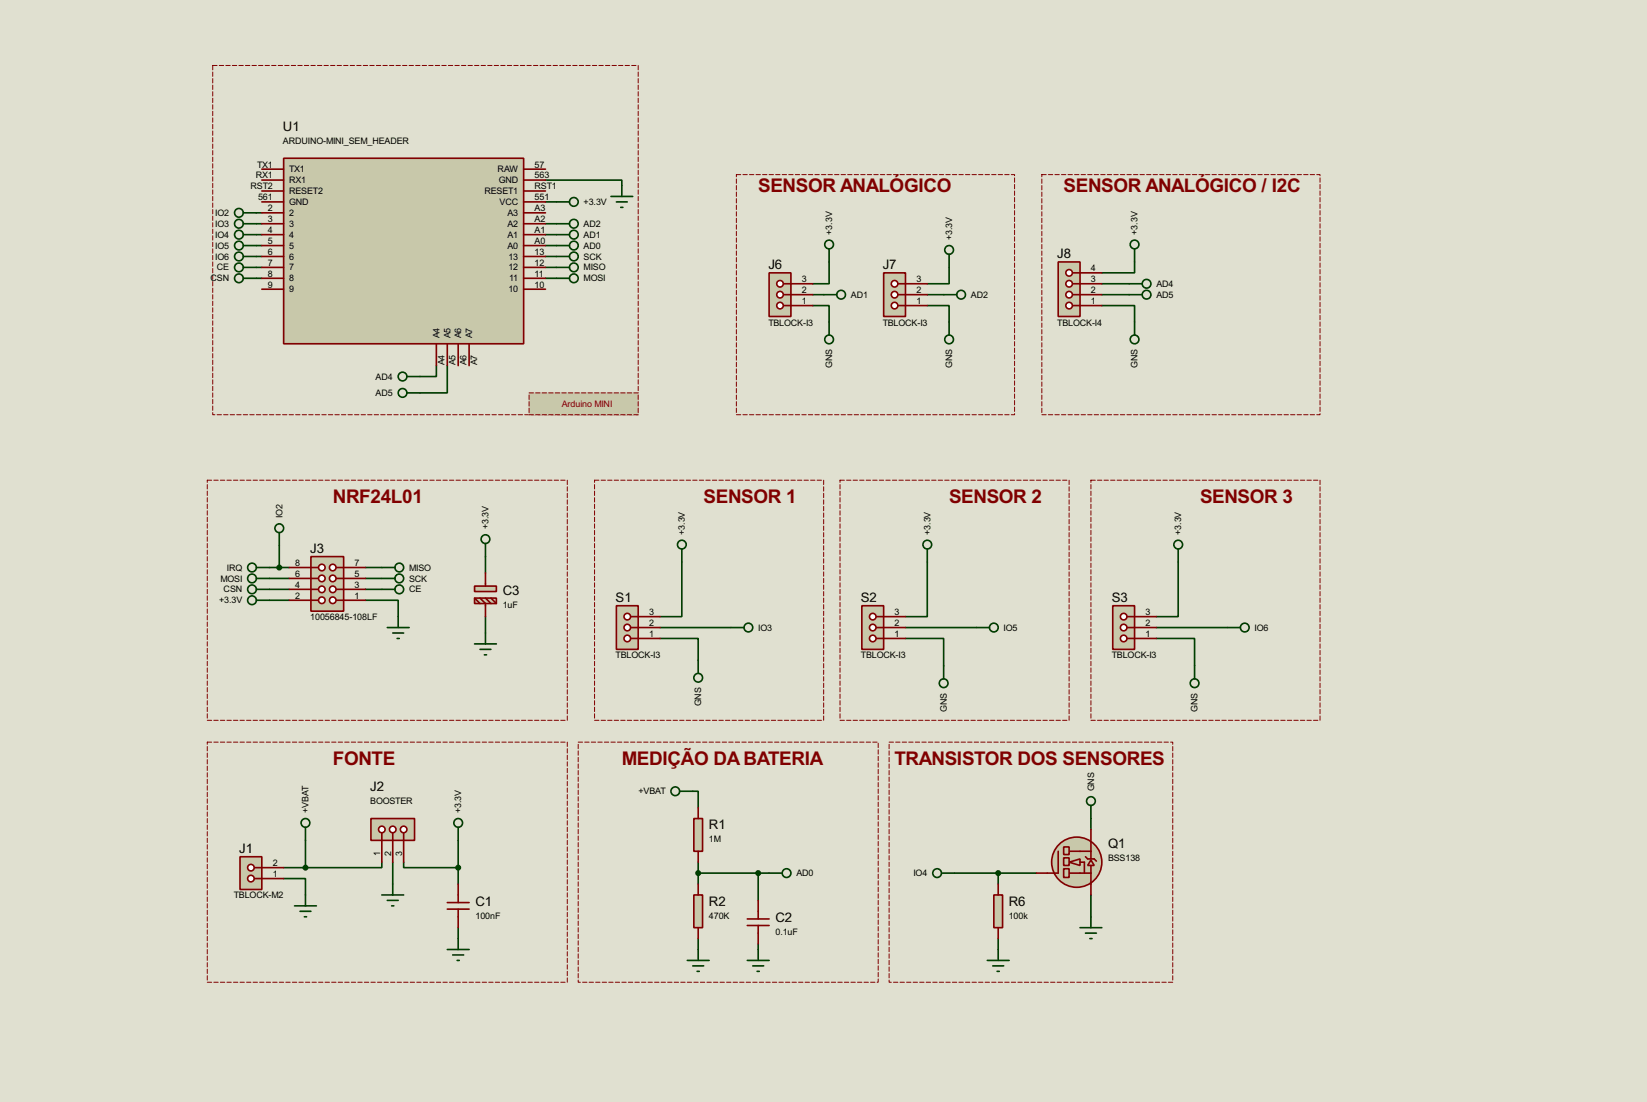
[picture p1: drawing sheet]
<svg xmlns="http://www.w3.org/2000/svg" width="383mm" height="256mm" viewBox="0 0 383 256" stroke-linecap="round" stroke-linejoin="round" font-family="sans-serif">
<path d="M0 0h383.5v256.5h-383.5z" fill="#e0e0d0"/>
<g fill="none" stroke="#004000" stroke-width=".38">
<path d="M59.7 57.1h1.3M59.7 59.7h1.3M59.7 49.5h1.3M59.7 52.1h1.3M59.7 54.6h1.3M127 41.9h17.8v1.3M127 57.1h2.5M127 59.7h2.5M127 52.1h2.5M127 54.6h2.5M127 47h2.5M59.7 62.2h1.3"/>
<path d="M59.7 64.8h1.3M127 62.2h2.5M127 64.8h2.5M189.2 71.1h3.8v3.8M189.2 68.6h2.6M193 61v5h-3.8M215.9 71.1h5.1v3.8M215.9 68.6h3.8M221 62.2v3.8h-5.1M256.5 71.1h7.7v3.8M256.5 68.6h6.4M256.5 66h6.4"/>
<path d="M264.2 61v2.5h-7.7M101.6 85.1v2.5h-3.8M104.1 85.1v6.3h-6.3M62.7 137.2h4.6M62.7 134.6h4.6M62.7 132.1h4.6M62.7 139.7h4.6M65 127v5.1M85.1 139.7h7.6v3.8M85.1 137.2h3.8M85.1 134.6h3.8M85.1 132.1h3.8"/>
<path d="M113 129.5v3.8M158.7 130.8v12.7h-5M215.9 130.8v12.7h-5.1M274.3 130.8v12.7h-5.1M113 143.5v3.8M153.7 148.6h8.9v5.1M153.7 146h16.5M210.8 148.6h8.9v6.3M210.8 146h16.5M269.2 148.6h8.9v6.3M269.2 146h16.5M71.1 195.6v6.3"/>
<path d="M106.7 195.6v10.1M161.3 184.1h1.3v3.9M254 190.5v2.5M66 204.5h5.1v3.8M66 201.9h5.1M88.9 200.7v1.2h-17.8M91.4 200.7v5M94 200.7v1.2h12.7M106.7 215.9v2.5M162.6 200.7v5M162.6 218.4v2.6M162.6 203.2h16.5"/>
<path d="M176.5 203.2v6.3M176.5 219.7v1.3M222.2 203.2h19.1M232.4 203.2v2.5M232.4 218.4v2.6M254 208.3v5.1"/>
</g>
<path d="M48.3 172.7h83.8v55.9h-83.8z" fill="none" stroke="#e0e0d0" stroke-width=".23"/>
<path d="M48.3 172.7h83.8v55.9h-83.8z" fill="none" stroke="#800000" stroke-width=".23" stroke-dasharray="1 .5"/>
<path d="M55.9 199.4h5.1v7.6h-5.1z" fill="#c8c8aa" stroke="#800000" stroke-width=".38"/>
<path d="M59.2 204.5h1.8" fill="none" stroke="#800000" stroke-width=".38"/>
<circle cx="58.4" cy="204.5" r=".76" fill="#feffff" stroke="#800000" stroke-width=".38"/>
<path d="M59.2 201.9h1.8" fill="none" stroke="#800000" stroke-width=".38"/>
<circle cx="58.4" cy="201.9" r=".76" fill="#feffff" stroke="#800000" stroke-width=".38"/>
<path d="M61 204.5h5M61 201.9h5" fill="none" stroke="#800000" stroke-width=".38"/>
<path d="M68.6 210.8h5.1M69.8 212.1h2.6M70.9 213.4h.5M71.1 208.3v2.5" fill="none" stroke="#004000" stroke-width=".38"/>
<path d="M161.5 190.5h2.1v7.6h-2.1z" fill="#c8c8aa" stroke="#800000" stroke-width=".38"/>
<path d="M162.6 188v2.5M162.6 198.1v2.6" fill="none" stroke="#800000" stroke-width=".38"/>
<path d="M161.5 208.3h2.1v7.6h-2.1z" fill="#c8c8aa" stroke="#800000" stroke-width=".38"/>
<path d="M162.6 205.7v2.6M162.6 215.9v2.5" fill="none" stroke="#800000" stroke-width=".38"/>
<path d="M160 223.5h5.1M161.3 224.8h2.5M162.3 226.1h.5M162.6 221v2.5" fill="none" stroke="#004000" stroke-width=".38"/>
<path d="M86.4 190.5h10.1v5.1h-10.1z" fill="#c8c8aa" stroke="#800000" stroke-width=".38"/>
<path d="M88.9 193.8v1.8" fill="none" stroke="#800000" stroke-width=".38"/>
<circle cx="88.9" cy="193" r=".76" fill="#feffff" stroke="#800000" stroke-width=".38"/>
<path d="M91.4 193.8v1.8" fill="none" stroke="#800000" stroke-width=".38"/>
<circle cx="91.4" cy="193" r=".76" fill="#feffff" stroke="#800000" stroke-width=".38"/>
<path d="M94 193.8v1.8" fill="none" stroke="#800000" stroke-width=".38"/>
<circle cx="94" cy="193" r=".76" fill="#feffff" stroke="#800000" stroke-width=".38"/>
<path d="M88.9 195.6v5.1M91.4 195.6v5.1M94 195.6v5.1M104.1 211.6h5.1M104.1 210.1h5.1M106.7 205.7v4.4M106.7 211.6v4.3M174 215.4h5.1M174 213.9h5.1M176.5 209.5v4.4M176.5 215.4v4.3" fill="none" stroke="#800000" stroke-width=".38"/>
<g fill="none" stroke="#004000" stroke-width=".38">
<path d="M71.1 192.5v3.1M106.7 192.5v3.1M158.2 184.1h3.1M88.9 208.3h5.1M90.2 209.5h2.5M91.2 210.8h.5M91.4 205.7v2.6M106.7 218.4v2.6M179.1 203.2h3M104.1 221h5.1M105.4 222.2h2.5M106.4 223.5h.5"/>
<path d="M174 223.5h5.1M175.3 224.8h2.5M176.3 226.1h.5M176.5 221v2.5"/>
<circle cx="71.1" cy="191.5" r="1.02"/>
<circle cx="106.7" cy="191.5" r="1.02"/>
<circle cx="157.2" cy="184.2" r="1.02"/>
<circle cx="183.1" cy="203.2" r="1.02"/>
</g>
<g fill="#004000" stroke="#004000" stroke-width=".38">
<circle cx="71.1" cy="201.9" r=".51"/>
<circle cx="106.7" cy="201.9" r=".51"/>
<circle cx="162.6" cy="203.2" r=".51"/>
<circle cx="176.5" cy="203.2" r=".51"/>
</g>
<path d="M49.5 15.2h99.1v81.3h-99.1z" fill="none" stroke="#e0e0d0" stroke-width=".23"/>
<path d="M49.5 15.2h99.1v81.3h-99.1z" fill="none" stroke="#800000" stroke-width=".23" stroke-dasharray="1 .5"/>
<g fill="#c8c8aa">
<path d="M123.2 91.4h25.4v5.1h-25.4z" fill-rule="evenodd"/>
<path d="M123.2 91.4h25.4v5.1h-25.4z" fill-rule="evenodd"/>
</g>
<path d="M123.2 91.4h25.4v5.1h-25.4z" fill="none" stroke="#c8c8aa" stroke-width=".23"/>
<path d="M123.2 91.4h25.4v5.1h-25.4zM134.6 172.7h69.9v55.9h-69.9z" fill="none" stroke="#800000" stroke-width=".23" stroke-dasharray="1 .5"/>
<path d="M134.6 172.7h69.9v55.9h-69.9z" fill="none" stroke="#e0e0d0" stroke-width=".23"/>
<path d="M72.4 129.5h7.6v12.7h-7.6z" fill="#c8c8aa" stroke="#800000" stroke-width=".38"/>
<path d="M78.2 139.7h1.8" fill="none" stroke="#800000" stroke-width=".38"/>
<circle cx="77.5" cy="139.7" r=".76" fill="#feffff" stroke="#800000" stroke-width=".38"/>
<path d="M78.2 137.2h1.8" fill="none" stroke="#800000" stroke-width=".38"/>
<circle cx="77.5" cy="137.2" r=".76" fill="#feffff" stroke="#800000" stroke-width=".38"/>
<path d="M78.2 134.6h1.8" fill="none" stroke="#800000" stroke-width=".38"/>
<circle cx="77.5" cy="134.6" r=".76" fill="#feffff" stroke="#800000" stroke-width=".38"/>
<path d="M78.2 132.1h1.8" fill="none" stroke="#800000" stroke-width=".38"/>
<circle cx="77.5" cy="132.1" r=".76" fill="#feffff" stroke="#800000" stroke-width=".38"/>
<path d="M72.4 139.7h1.8" fill="none" stroke="#800000" stroke-width=".38"/>
<circle cx="74.9" cy="139.7" r=".76" fill="#feffff" stroke="#800000" stroke-width=".38"/>
<path d="M72.4 137.2h1.8" fill="none" stroke="#800000" stroke-width=".38"/>
<circle cx="74.9" cy="137.2" r=".76" fill="#feffff" stroke="#800000" stroke-width=".38"/>
<path d="M72.4 134.6h1.8" fill="none" stroke="#800000" stroke-width=".38"/>
<circle cx="74.9" cy="134.6" r=".76" fill="#feffff" stroke="#800000" stroke-width=".38"/>
<path d="M72.4 132.1h1.8" fill="none" stroke="#800000" stroke-width=".38"/>
<circle cx="74.9" cy="132.1" r=".76" fill="#feffff" stroke="#800000" stroke-width=".38"/>
<path d="M67.3 139.7h5.1M67.3 137.2h5.1M67.3 134.6h5.1M67.3 132.1h5.1M80 139.7h5.1M80 137.2h5.1M80 134.6h5.1M80 132.1h5.1" fill="none" stroke="#800000" stroke-width=".38"/>
<path d="M48.3 111.8h83.8v55.8h-83.8z" fill="none" stroke="#e0e0d0" stroke-width=".23"/>
<path d="M48.3 111.8h83.8v55.8h-83.8z" fill="none" stroke="#800000" stroke-width=".23" stroke-dasharray="1 .5"/>
<path d="M66 36.8h55.9v43.2h-55.9z" fill="#c8c8aa" stroke="#800000" stroke-width=".38"/>
<g fill="none" stroke="#800000" stroke-width=".38">
<path d="M61 39.4h5M121.9 39.4h5.1M61 41.9h5M61 44.4h5M61 47h5M61 49.5h5M61 52.1h5M61 54.6h5M61 57.1h5M61 59.7h5M121.9 41.9h5.1M121.9 44.4h5.1"/>
<path d="M121.9 47h5.1M121.9 49.5h5.1M121.9 52.1h5.1M121.9 54.6h5.1M121.9 57.1h5.1M121.9 59.7h5.1M61 62.2h5M61 64.8h5M61 67.3h5M121.9 62.2h5.1M121.9 64.8h5.1M121.9 67.3h5.1"/>
<path d="M101.6 80v5.1M104.1 80v5.1M106.7 80v5.1M109.2 80v5.1"/>
</g>
<g fill="none" stroke="#004000" stroke-width=".38">
<path d="M129.5 57.1h3.1M129.5 59.7h3.1M142.2 45.7h5.1M143.5 47h2.5M144.5 48.3h.5M144.8 43.2v2.5M56.6 62.2h3.1M56.6 64.8h3.1M129.5 62.2h3.1M129.5 64.8h3.1M59.7 137.2h3M59.7 134.6h3"/>
<path d="M59.7 132.1h3M59.7 139.7h3M88.9 137.2h3M88.9 134.6h3M88.9 132.1h3M90.2 146h5M91.4 147.3h2.6M92.5 148.6h.5M92.7 143.5v2.5"/>
<circle cx="133.6" cy="59.7" r="1.02"/>
<circle cx="133.6" cy="57.2" r="1.02"/>
<circle cx="55.6" cy="62.2" r="1.02"/>
<circle cx="55.6" cy="64.8" r="1.02"/>
<circle cx="133.6" cy="64.8" r="1.02"/>
<circle cx="133.6" cy="62.2" r="1.02"/>
<circle cx="58.7" cy="139.7" r="1.02"/>
<circle cx="58.7" cy="137.2" r="1.02"/>
<circle cx="58.7" cy="134.6" r="1.02"/>
<circle cx="58.7" cy="132.1" r="1.02"/>
<circle cx="93" cy="137.2" r="1.02"/>
<circle cx="93" cy="134.6" r="1.02"/>
<circle cx="93" cy="132.1" r="1.02"/>
</g>
<g fill="#c8c8aa" stroke="#800000" stroke-width=".38">
<path d="M110.5 136.4h5.1v1.3h-5.1z"/>
<path d="M110.5 139.2h5.1v1.3h-5.1z"/>
</g>
<path d="M110.5 139.2l1.3 1.3M111.8 139.2l1.2 1.3v3M113 133.3v3.1M113 139.2l1.3 1.3M114.3 139.2l1.3 1.3" fill="none" stroke="#800000" stroke-width=".38"/>
<g fill="none" stroke="#004000" stroke-width=".38">
<path d="M113 126.5v3M110.5 149.9h5.1M111.8 151.1h2.5M112.8 152.4h.5M113 147.3v2.6"/>
<circle cx="113" cy="125.5" r="1.02"/>
</g>
<path d="M138.4 111.8h53.4v55.8h-53.4z" fill="none" stroke="#e0e0d0" stroke-width=".23"/>
<path d="M138.4 111.8h53.4v55.8h-53.4z" fill="none" stroke="#800000" stroke-width=".23" stroke-dasharray="1 .5"/>
<path d="M143.5 141h5.1v10.1h-5.1z" fill="#c8c8aa" stroke="#800000" stroke-width=".38"/>
<path d="M146.8 148.6h1.8" fill="none" stroke="#800000" stroke-width=".38"/>
<circle cx="146" cy="148.6" r=".76" fill="#feffff" stroke="#800000" stroke-width=".38"/>
<path d="M146.8 146h1.8" fill="none" stroke="#800000" stroke-width=".38"/>
<circle cx="146" cy="146.1" r=".76" fill="#feffff" stroke="#800000" stroke-width=".38"/>
<path d="M146.8 143.5h1.8" fill="none" stroke="#800000" stroke-width=".38"/>
<circle cx="146" cy="143.5" r=".76" fill="#feffff" stroke="#800000" stroke-width=".38"/>
<path d="M148.6 148.6h5.1M148.6 146h5.1M148.6 143.5h5.1" fill="none" stroke="#800000" stroke-width=".38"/>
<g fill="none" stroke="#004000" stroke-width=".38">
<path d="M56.6 49.5h3.1M56.6 52.1h3.1M56.6 54.6h3.1M56.6 57.1h3.1M56.6 59.7h3.1M158.7 127.8v3M170.2 146h3"/>
<circle cx="55.6" cy="57.2" r="1.02"/>
<circle cx="55.6" cy="54.6" r="1.02"/>
<circle cx="55.6" cy="59.7" r="1.02"/>
<circle cx="55.6" cy="52.1" r="1.02"/>
<circle cx="55.6" cy="49.5" r="1.02"/>
<circle cx="158.7" cy="126.7" r="1.02"/>
<circle cx="174.2" cy="146.1" r="1.02"/>
</g>
<path d="M195.6 111.8h53.3v55.8h-53.3z" fill="none" stroke="#e0e0d0" stroke-width=".23"/>
<path d="M195.6 111.8h53.3v55.8h-53.3z" fill="none" stroke="#800000" stroke-width=".23" stroke-dasharray="1 .5"/>
<path d="M200.7 141h5v10.1h-5z" fill="#c8c8aa" stroke="#800000" stroke-width=".38"/>
<path d="M204 148.6h1.7" fill="none" stroke="#800000" stroke-width=".38"/>
<circle cx="203.2" cy="148.6" r=".76" fill="#feffff" stroke="#800000" stroke-width=".38"/>
<path d="M204 146h1.7" fill="none" stroke="#800000" stroke-width=".38"/>
<circle cx="203.2" cy="146.1" r=".76" fill="#feffff" stroke="#800000" stroke-width=".38"/>
<path d="M204 143.5h1.7" fill="none" stroke="#800000" stroke-width=".38"/>
<circle cx="203.2" cy="143.5" r=".76" fill="#feffff" stroke="#800000" stroke-width=".38"/>
<path d="M205.7 148.6h5.1M205.7 146h5.1M205.7 143.5h5.1" fill="none" stroke="#800000" stroke-width=".38"/>
<g fill="none" stroke="#004000" stroke-width=".38">
<path d="M215.9 127.8v3M227.3 146h3.1"/>
<circle cx="215.9" cy="126.7" r="1.02"/>
<circle cx="231.4" cy="146.1" r="1.02"/>
</g>
<path d="M254 111.8h53.3v55.8h-53.3z" fill="none" stroke="#e0e0d0" stroke-width=".23"/>
<path d="M254 111.8h53.3v55.8h-53.3z" fill="none" stroke="#800000" stroke-width=".23" stroke-dasharray="1 .5"/>
<path d="M259.1 141h5.1v10.1h-5.1z" fill="#c8c8aa" stroke="#800000" stroke-width=".38"/>
<path d="M262.4 148.6h1.8" fill="none" stroke="#800000" stroke-width=".38"/>
<circle cx="261.6" cy="148.6" r=".76" fill="#feffff" stroke="#800000" stroke-width=".38"/>
<path d="M262.4 146h1.8" fill="none" stroke="#800000" stroke-width=".38"/>
<circle cx="261.6" cy="146.1" r=".76" fill="#feffff" stroke="#800000" stroke-width=".38"/>
<path d="M262.4 143.5h1.8" fill="none" stroke="#800000" stroke-width=".38"/>
<circle cx="261.6" cy="143.5" r=".76" fill="#feffff" stroke="#800000" stroke-width=".38"/>
<path d="M264.2 148.6h5M264.2 146h5M264.2 143.5h5" fill="none" stroke="#800000" stroke-width=".38"/>
<g fill="none" stroke="#004000" stroke-width=".38">
<path d="M274.3 127.8v3M162.6 153.7v3M219.7 154.9v3.1M278.1 154.9v3.1M285.7 146h3.1M254 187.5v3M251.5 215.9h5M252.7 217.2h2.6M253.7 218.4h.6M254 213.4v2.5"/>
<circle cx="274.3" cy="126.7" r="1.02"/>
<circle cx="162.6" cy="157.7" r="1.02"/>
<circle cx="219.7" cy="159" r="1.02"/>
<circle cx="278.1" cy="159" r="1.02"/>
<circle cx="289.8" cy="146.1" r="1.02"/>
<circle cx="254" cy="186.4" r="1.02"/>
</g>
<path d="M207 172.7h66v55.9h-66z" fill="none" stroke="#e0e0d0" stroke-width=".23"/>
<path d="M207 172.7h66v55.9h-66z" fill="none" stroke="#800000" stroke-width=".23" stroke-dasharray="1 .5"/>
<path d="M231.4 208.3h2v7.6h-2z" fill="#c8c8aa" stroke="#800000" stroke-width=".38"/>
<path d="M232.4 205.7v2.6M232.4 215.9v2.5" fill="none" stroke="#800000" stroke-width=".38"/>
<g fill="none" stroke="#004000" stroke-width=".38">
<path d="M129.5 52.1h3.1M129.5 54.6h3.1M129.5 47h3.1M193 57.9v3.1M221 59.2v3M191.8 68.6h3M193 74.9v3.1M219.7 68.6h3.1M221 74.9v3.1M219.2 203.2h3"/>
<circle cx="133.6" cy="54.6" r="1.02"/>
<circle cx="133.6" cy="47" r="1.02"/>
<circle cx="133.6" cy="52.1" r="1.02"/>
<circle cx="193" cy="56.9" r="1.02"/>
<circle cx="221" cy="58.2" r="1.02"/>
<circle cx="193" cy="79" r="1.02"/>
<circle cx="195.8" cy="68.6" r="1.02"/>
<circle cx="221" cy="79" r="1.02"/>
<circle cx="223.8" cy="68.6" r="1.02"/>
<circle cx="218.2" cy="203.2" r="1.02"/>
</g>
<path d="M171.4 40.6h64.8v55.9h-64.8z" fill="none" stroke="#e0e0d0" stroke-width=".23"/>
<path d="M171.4 40.6h64.8v55.9h-64.8z" fill="none" stroke="#800000" stroke-width=".23" stroke-dasharray="1 .5"/>
<path d="M179.1 63.5h5v10.2h-5z" fill="#c8c8aa" stroke="#800000" stroke-width=".38"/>
<path d="M182.4 71.1h1.7" fill="none" stroke="#800000" stroke-width=".38"/>
<circle cx="181.6" cy="71.1" r=".76" fill="#feffff" stroke="#800000" stroke-width=".38"/>
<path d="M182.4 68.6h1.7" fill="none" stroke="#800000" stroke-width=".38"/>
<circle cx="181.6" cy="68.6" r=".76" fill="#feffff" stroke="#800000" stroke-width=".38"/>
<path d="M182.4 66h1.7" fill="none" stroke="#800000" stroke-width=".38"/>
<circle cx="181.6" cy="66" r=".76" fill="#feffff" stroke="#800000" stroke-width=".38"/>
<path d="M184.1 71.1h5.1M184.1 68.6h5.1M184.1 66h5.1" fill="none" stroke="#800000" stroke-width=".38"/>
<path d="M205.7 63.5h5.1v10.2h-5.1z" fill="#c8c8aa" stroke="#800000" stroke-width=".38"/>
<path d="M209 71.1h1.8" fill="none" stroke="#800000" stroke-width=".38"/>
<circle cx="208.3" cy="71.1" r=".76" fill="#feffff" stroke="#800000" stroke-width=".38"/>
<path d="M209 68.6h1.8" fill="none" stroke="#800000" stroke-width=".38"/>
<circle cx="208.3" cy="68.6" r=".76" fill="#feffff" stroke="#800000" stroke-width=".38"/>
<path d="M209 66h1.8" fill="none" stroke="#800000" stroke-width=".38"/>
<circle cx="208.3" cy="66" r=".76" fill="#feffff" stroke="#800000" stroke-width=".38"/>
<path d="M210.8 71.1h5.1M210.8 68.6h5.1M210.8 66h5.1" fill="none" stroke="#800000" stroke-width=".38"/>
<g fill="none" stroke="#004000" stroke-width=".38">
<path d="M94.7 87.6h3.1"/>
<circle cx="93.7" cy="87.6" r="1.02"/>
</g>
<g fill="#c8c8aa" stroke="#800000" stroke-width=".38">
<path d="M248.9 200.7l2.6-.8v1.5z"/>
<circle cx="250.7" cy="200.7" r="5.8"/>
</g>
<path d="M246.4 198.1v5.1h-2.6M248.9 198.1h5.1M248.9 203.2h5.1M251.5 200.7h1v2.5" fill="none" stroke="#800000" stroke-width=".38"/>
<path d="M254 200.2l.8 1.2h-1.6z" fill="#c8c8aa" stroke="#800000" stroke-width=".38"/>
<path d="M252.7 199.4l.5 .5h1.6l.5 .5M254 195.8v4.1M254 201.4v4.3" fill="none" stroke="#800000" stroke-width=".38"/>
<g fill="#c8c8aa" stroke="#800000" stroke-width=".38">
<path d="M247.6 197.1h1.3v1.8h-1.3z"/>
<path d="M247.6 202.2h1.3v2h-1.3z"/>
<path d="M247.6 199.6h1.3v1.8h-1.3z"/>
</g>
<path d="M254 193v2.6M241.3 203.2h2.5M254 205.7v2.6" fill="none" stroke="#800000" stroke-width=".38"/>
<circle cx="232.4" cy="203.2" r=".51" fill="#004000" stroke="#004000" stroke-width=".38"/>
<g fill="none" stroke="#004000" stroke-width=".38">
<path d="M264.2 57.9v3.1M262.9 68.6h3M264.2 74.9v3.1M94.7 91.4h3.1M229.9 223.5h5M231.1 224.8h2.6M232.2 226.1h.5M232.4 221v2.5"/>
<circle cx="264.2" cy="56.9" r="1.02"/>
<circle cx="264.2" cy="79" r="1.02"/>
<circle cx="267" cy="68.6" r="1.02"/>
<circle cx="93.7" cy="91.4" r="1.02"/>
</g>
<path d="M242.6 40.6h64.7v55.9h-64.7z" fill="none" stroke="#e0e0d0" stroke-width=".23"/>
<path d="M242.6 40.6h64.7v55.9h-64.7z" fill="none" stroke="#800000" stroke-width=".23" stroke-dasharray="1 .5"/>
<path d="M246.4 61h5.1v12.7h-5.1z" fill="#c8c8aa" stroke="#800000" stroke-width=".38"/>
<path d="M249.7 71.1h1.8" fill="none" stroke="#800000" stroke-width=".38"/>
<circle cx="248.9" cy="71.1" r=".76" fill="#feffff" stroke="#800000" stroke-width=".38"/>
<path d="M249.7 68.6h1.8" fill="none" stroke="#800000" stroke-width=".38"/>
<circle cx="248.9" cy="68.6" r=".76" fill="#feffff" stroke="#800000" stroke-width=".38"/>
<path d="M249.7 66h1.8" fill="none" stroke="#800000" stroke-width=".38"/>
<circle cx="248.9" cy="66" r=".76" fill="#feffff" stroke="#800000" stroke-width=".38"/>
<path d="M249.7 63.5h1.8" fill="none" stroke="#800000" stroke-width=".38"/>
<circle cx="248.9" cy="63.5" r=".76" fill="#feffff" stroke="#800000" stroke-width=".38"/>
<path d="M251.5 71.1h5M251.5 68.6h5M251.5 66h5M251.5 63.5h5" fill="none" stroke="#800000" stroke-width=".38"/>
<g fill="none" stroke="#004000" stroke-width=".38">
<path d="M262.9 66h3M65 124v3"/>
<circle cx="267" cy="66" r="1.02"/>
<circle cx="65" cy="122.9" r="1.02"/>
</g>
<circle cx="65" cy="132.1" r=".51" fill="#004000" stroke="#004000" stroke-width=".38"/>
<g font-size="4.9" fill="#800000">
<text x="176.5" y="44.6">SENSOR ANALÓGICO</text>
<text x="247.6" y="44.6">SENSOR ANALÓGICO / I2C</text>
<text x="77.5" y="117">NRF24L01</text>
<text x="163.8" y="117">SENSOR 1</text>
<text x="221" y="117">SENSOR 2</text>
<text x="279.4" y="117">SENSOR 3</text>
<text x="77.5" y="178">FONTE</text>
<text x="144.8" y="178">MEDIÇÃO DABATERIA</text>
<text x="208.3" y="178">TRANSISTOR DOS SENSORES</text>
</g>
<g font-size="3.4">
<text x="65.9" y="30.5">U1</text>
<text x="178.9" y="62.7">J6</text>
<text x="205.5" y="62.7">J7</text>
<text x="246.2" y="60.2">J8</text>
<text x="72.2" y="128.7">J3</text>
<text x="117.1" y="138.4">C3</text>
<text x="143.3" y="140.1">S1</text>
<text x="200.4" y="140.1">S2</text>
<text x="258.9" y="140.1">S3</text>
<text x="86.2" y="184.1">J2</text>
<text x="165.1" y="193">R1</text>
<text x="258" y="197.4">Q1</text>
<text x="55.7" y="198.5">J1</text>
<text x="110.7" y="210.8">C1</text>
<text x="165.1" y="210.8">R2</text>
<text x="180.6" y="214.6">C2</text>
<text x="234.9" y="210.8">R6</text>
</g>
<g font-size="2.3">
<text x="65.9" y="33.5">ARDUINO-MINI_SEM_HEADER</text>
<text x="59.6" y="41.5">RX1</text>
<text x="59.9" y="39">TX1</text>
<text x="67.3" y="40.1">TX1</text>
<text x="115.9" y="40.1">RAW</text>
<text x="124.5" y="39">57</text>
<text x="124.5" y="41.5">563</text>
<text x="58.3" y="44.1">RST2</text>
<text x="60.1" y="46.6">561</text>
<text x="67.3" y="42.6">RX1</text>
<text x="67.3" y="45.2">RESET2</text>
<text x="67.3" y="47.7">GND</text>
<text x="112.8" y="45.2">RESET1</text>
<text x="116.1" y="42.6">GND</text>
<text x="116.3" y="47.7">VCC</text>
<text x="124.5" y="44.1">RST1</text>
<text x="124.5" y="46.6">551</text>
<text x="135.9" y="47.7">+3.3V</text>
<text x="50.1" y="50.2">IO2</text>
<text x="50.1" y="52.8">IO3</text>
<text x="62.4" y="49.1">2</text>
<text x="62.4" y="51.7">3</text>
<text x="67.3" y="50.2">2</text>
<text x="67.3" y="52.8">3</text>
<text x="118.2" y="50.2">A3</text>
<text x="118.2" y="52.8">A2</text>
<text x="124.5" y="49.1">A3</text>
<text x="124.5" y="51.7">A2</text>
<text x="135.9" y="52.8">AD2</text>
<text x="50.1" y="55.3">IO4</text>
<text x="50.1" y="57.9">IO5</text>
<text x="62.4" y="54.2">4</text>
<text x="62.4" y="56.8">5</text>
<text x="62.4" y="59.3">6</text>
<text x="67.3" y="55.3">4</text>
<text x="67.3" y="57.9">5</text>
<text x="118.2" y="55.3">A1</text>
<text x="118.2" y="57.9">A0</text>
<text x="124.5" y="54.2">A1</text>
<text x="124.5" y="56.8">A0</text>
<text x="124.5" y="59.3">13</text>
<text x="135.9" y="57.9">AD0</text>
<text x="135.9" y="55.3">AD1</text>
<text x="193.8" y="54.6" transform="rotate(-90 193.8 54.6)">+3.3V</text>
<text x="221.7" y="55.9" transform="rotate(-90 221.7 55.9)">+3.3V</text>
<text x="264.9" y="54.6" transform="rotate(-90 264.9 54.6)">+3.3V</text>
<text x="49" y="65.5">CSN</text>
<text x="50.1" y="60.4">IO6</text>
<text x="50.5" y="62.9">CE</text>
<text x="62.4" y="61.8">7</text>
<text x="62.4" y="64.4">8</text>
<text x="67.3" y="60.4">6</text>
<text x="67.3" y="62.9">7</text>
<text x="67.3" y="65.5">8</text>
<text x="118.4" y="60.4">13</text>
<text x="118.4" y="62.9">12</text>
<text x="118.5" y="65.5">11</text>
<text x="124.5" y="61.8">12</text>
<text x="124.5" y="64.4">11</text>
<text x="135.9" y="60.4">SCK</text>
<text x="135.9" y="62.9">MISO</text>
<text x="135.9" y="65.5">MOSI</text>
<text x="186.7" y="65.7">3</text>
<text x="213.4" y="65.7">3</text>
<text x="254" y="65.7">3</text>
<text x="254" y="63.1">4</text>
<text x="62.4" y="66.9">9</text>
<text x="67.3" y="68">9</text>
<text x="118.4" y="68">10</text>
<text x="124.5" y="66.9">10</text>
<text x="186.7" y="70.7">1</text>
<text x="186.7" y="68.2">2</text>
<text x="198.1" y="69.3">AD1</text>
<text x="213.4" y="70.7">1</text>
<text x="213.4" y="68.2">2</text>
<text x="226.1" y="69.3">AD2</text>
<text x="254" y="70.7">1</text>
<text x="254" y="68.2">2</text>
<text x="269.2" y="69.3">AD5</text>
<text x="269.2" y="66.8">AD4</text>
<text x="178.9" y="75.8">TBLOCK-I3</text>
<text x="205.5" y="75.8">TBLOCK-I3</text>
<text x="246.2" y="75.8">TBLOCK-I4</text>
<text x="102.3" y="78.7" transform="rotate(-90 102.3 78.7)">A4</text>
<text x="104.9" y="78.7" transform="rotate(-90 104.9 78.7)">A5</text>
<text x="107.4" y="78.7" transform="rotate(-90 107.4 78.7)">A6</text>
<text x="109.9" y="78.7" transform="rotate(-90 109.9 78.7)">A7</text>
<text x="87.5" y="88.3">AD4</text>
<text x="103.5" y="85" transform="rotate(-90 103.5 85)">A4</text>
<text x="106" y="85" transform="rotate(-90 106 85)">A5</text>
<text x="108.6" y="85" transform="rotate(-90 108.6 85)">A6</text>
<text x="111.1" y="85" transform="rotate(-90 111.1 85)">A7</text>
<text x="193.8" y="85.7" transform="rotate(-90 193.8 85.7)">GNS</text>
<text x="221.7" y="85.7" transform="rotate(-90 221.7 85.7)">GNS</text>
<text x="264.9" y="85.7" transform="rotate(-90 264.9 85.7)">GNS</text>
<text x="87.5" y="92.2">AD5</text>
<text x="65.7" y="120.7" transform="rotate(-90 65.7 120.7)">IO2</text>
<text x="113.7" y="123.2" transform="rotate(-90 113.7 123.2)">+3.3V</text>
<text x="159.5" y="124.5" transform="rotate(-90 159.5 124.5)">+3.3V</text>
<text x="216.6" y="124.5" transform="rotate(-90 216.6 124.5)">+3.3V</text>
<text x="275" y="124.5" transform="rotate(-90 275 124.5)">+3.3V</text>
<text x="68.7" y="131.7">8</text>
<text x="82.5" y="131.7">7</text>
<text x="51.3" y="135.3">MOSI</text>
<text x="52.1" y="137.9">CSN</text>
<text x="52.8" y="132.8">IRQ</text>
<text x="68.7" y="136.8">4</text>
<text x="68.7" y="134.2">6</text>
<text x="82.5" y="136.8">3</text>
<text x="82.5" y="134.2">5</text>
<text x="95.2" y="137.9">CE</text>
<text x="95.2" y="135.3">SCK</text>
<text x="95.2" y="132.8">MISO</text>
<text x="51" y="140.4">+3.3V</text>
<text x="68.7" y="139.3">2</text>
<text x="82.5" y="139.3">1</text>
<text x="117.1" y="141.4">1uF</text>
<text x="151.1" y="143.1">3</text>
<text x="208.3" y="143.1">3</text>
<text x="266.7" y="143.1">3</text>
<text x="72.2" y="144.3">10056845-108LF</text>
<text x="151.1" y="148.2">1</text>
<text x="151.1" y="145.7">2</text>
<text x="176.5" y="146.8">IO3</text>
<text x="208.3" y="148.2">1</text>
<text x="208.3" y="145.7">2</text>
<text x="233.7" y="146.8">IO5</text>
<text x="266.7" y="148.2">1</text>
<text x="266.7" y="145.7">2</text>
<text x="292.1" y="146.8">IO6</text>
<text x="143.3" y="153.2">TBLOCK-I3</text>
<text x="200.4" y="153.2">TBLOCK-I3</text>
<text x="258.9" y="153.2">TBLOCK-I3</text>
<text x="163.3" y="164.4" transform="rotate(-90 163.3 164.4)">GNS</text>
<text x="220.4" y="165.7" transform="rotate(-90 220.4 165.7)">GNS</text>
<text x="278.8" y="165.7" transform="rotate(-90 278.8 165.7)">GNS</text>
<text x="148.7" y="184.9">+VBAT</text>
<text x="254.7" y="184.1" transform="rotate(-90 254.7 184.1)">GNS</text>
<text x="71.8" y="189.2" transform="rotate(-90 71.8 189.2)">+VBAT</text>
<text x="86.2" y="187.1">BOOSTER</text>
<text x="107.4" y="189.2" transform="rotate(-90 107.4 189.2)">+3.3V</text>
<text x="165.1" y="196">1M</text>
<text x="63.5" y="201.5">2</text>
<text x="88.5" y="199.3" transform="rotate(-90 88.5 199.3)">1</text>
<text x="91.1" y="199.3" transform="rotate(-90 91.1 199.3)">2</text>
<text x="93.6" y="199.3" transform="rotate(-90 93.6 199.3)">3</text>
<text x="185.4" y="203.9">AD0</text>
<text x="212.7" y="203.9">IO4</text>
<text x="258" y="200.3">BSS138</text>
<text x="54.4" y="209.1">TBLOCK-M2</text>
<text x="63.5" y="204.1">1</text>
<text x="110.7" y="213.8">100nF</text>
<text x="165.1" y="213.8">470K</text>
<text x="234.9" y="213.8">100k</text>
<text x="180.6" y="217.6">0.1uF</text>
</g>
<text font-size="2.3" fill="#800000" x="130.8" y="94.6">Arduino MINI</text>
</svg>
